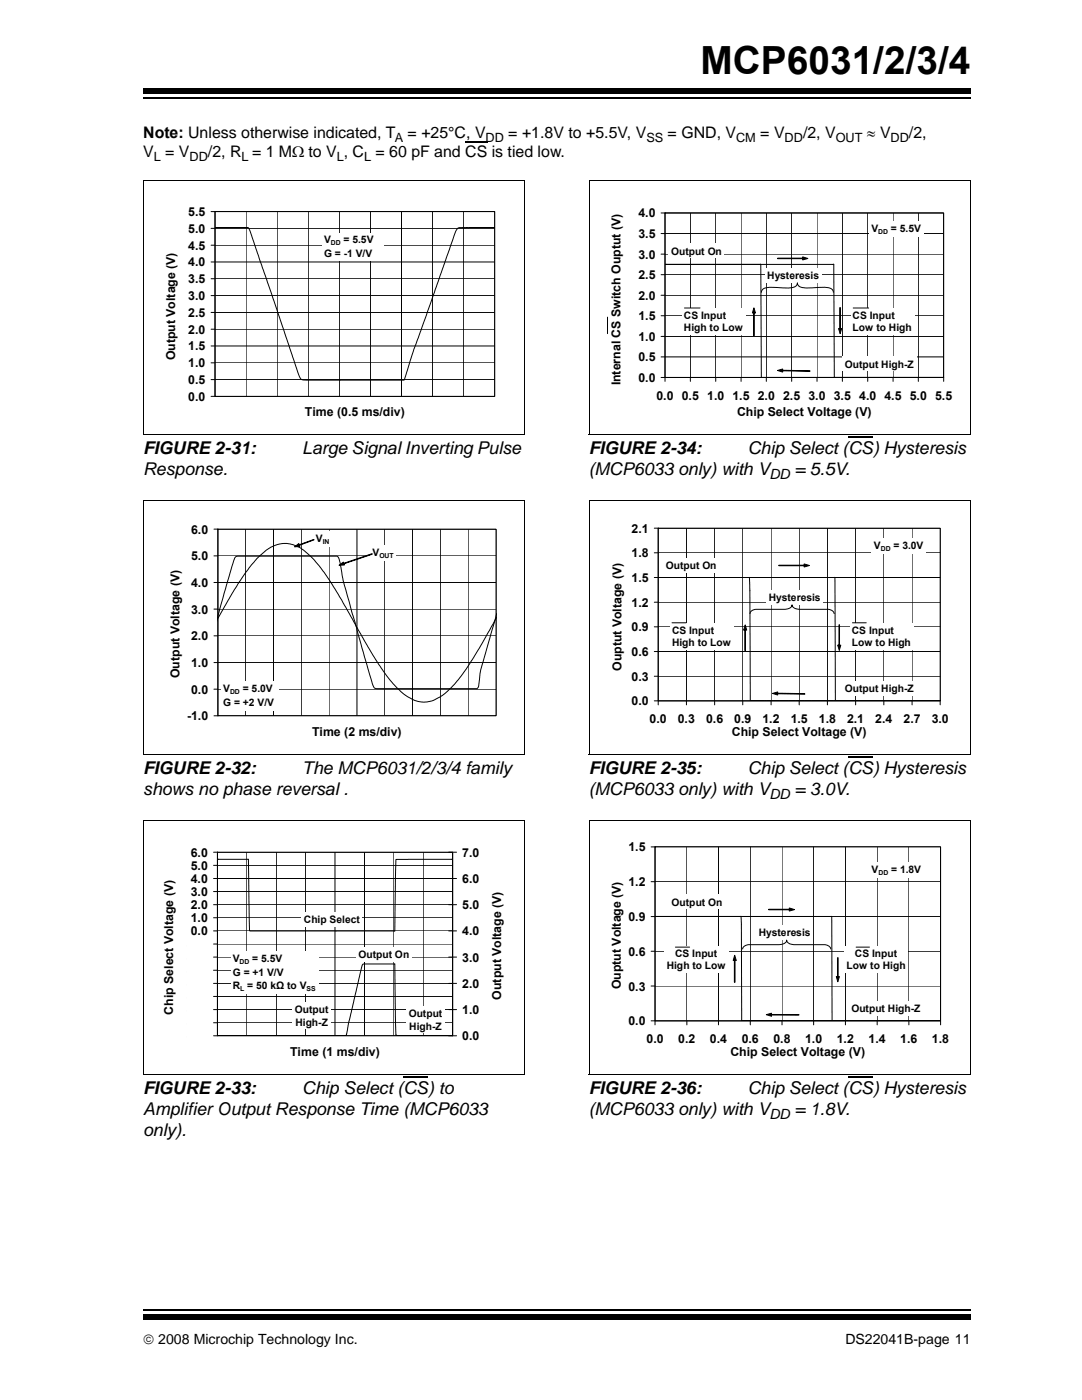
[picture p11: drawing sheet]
<svg xmlns="http://www.w3.org/2000/svg" width="216mm" height="279mm" viewBox="0 0 216 279" stroke-linecap="round" stroke-linejoin="round" font-family="sans-serif">
<path d="M28.6 261.4h165.1" fill="none" stroke="#000" stroke-width=".36"/>
<path d="M28.6 262.4h165.1v1h-165.1z" fill="#000"/>
<path d="M28.6 17.3h165.1v5.4h-165.1z" fill="#fff"/>
<path d="M28.6 19.6h165.1" fill="none" stroke="#000" stroke-width=".36"/>
<path d="M28.6 17.7h165.1v1h-165.1z" fill="#000"/>
<path d="M92.8 28.4h4.4" fill="none" stroke="#000" stroke-width=".23"/>
<path d="M169.3 87.2h4.9M169.3 151.1h4.9M80.5 214.9h4.9M169.3 214.9h4.9" fill="none" stroke="#000" stroke-width=".25"/>
<g fill="#fff">
<path d="M31.4 38.1h70.6v46.6h-70.6z"/>
<path d="M42.9 42.2h55.8v36.9h-55.8z"/>
</g>
<g fill="none" stroke="#000" stroke-width=".2">
<path d="M42.1 42.2h56.6v36.9h-56.6M42.9 45.4h6a.87 .87 0 0 1 1.1 .9l9.6 28.6a1.51 1.51 0 0 0 1.9 1h19.1l2-6.2 7.9-22.4a2.29 2.29 0 0 1 1.2-1.9h7.1M42.9 42.2h55.8v36.9h-55.8zM42.9 42.2v36.9M49.1 42.2v36.9M55.3 42.2v36.9M61.5 42.2v36.9M67.7 42.2v36.9M73.9 42.2v36.9M80.1 42.2v36.9M86.3 42.2v36.9M92.5 42.2v36.9"/>
<path d="M98.7 59h-56.6M98.7 55.6h-56.6M98.7 52.3h-56.6M98.7 48.9h-56.6M98.7 45.6h-56.6M98.7 75.8h-56.6M98.7 72.4h-56.6M98.7 69h-56.6M98.7 65.7h-56.6M98.7 62.4h-56.6"/>
</g>
<path d="M64.3 46.5h12.2v5.5h-12.2z" fill="#fff"/>
<path d="M28.7 36.1h76.1M28.7 36v50.7M104.7 36.1v50.7M28.6 86.7h76.1" fill="none" stroke="#000" stroke-width=".2"/>
<g fill="#fff">
<path d="M31.4 102h70.6v46.5h-70.6z"/>
<path d="M43.5 105.6h55.5v37.3h-55.5z"/>
</g>
<g fill="none" stroke="#000" stroke-width=".2">
<path d="M42.7 105.6h56.3v37.3h-56.3M43.5 105.6h55.5v37.3h-55.5zM43.5 105.6v37.3M49 105.6v37.3M54.6 105.6v37.3M60.1 105.6v37.3M65.7 105.6v37.3M71.2 105.6v37.3M76.8 105.6v37.3M82.3 105.6v37.3M87.9 105.6v37.3M93.4 105.6v37.3"/>
<path d="M99 116.2h-56.3M99 110.9h-56.3M42.7 137.5h56.3M42.7 132.2h56.3M42.7 126.9h56.3M99 121.6h-56.3M99 123.3l-3.3 6-2.7 4.2-2.3 3.1-2.5 2.3a5.7 5.7 0 0 1-7.4-.2l-1.1-1a45.4 45.4 0 0 1-7.8-11.2l-3.7-6.7-2.1-3.4-1.4-2.1-2.2-2.8a8.5 8.5 0 0 0-4.9-3 6.7 6.7 0 0 0-5.7 2.3l-2.2 2.5-2.2 3.2-4.1 7M99 122.8l-1.5 5.5a35 35 0 0 0-1.8 7.1 2.64 2.64 0 0 1-.5 2h-17.5a6.7 6.7 0 0 1-3.1-.2l-1.9-6-4.4-16.3a8.6 8.6 0 0 0-.9-3.8h-20.3l-.3 .3-.6 1.7-2.8 10.1"/>
</g>
<g fill="#fff">
<path d="M62.5 106h3.7v3.2h-3.7z"/>
<path d="M44.2 136h11.4v5.9h-11.4z"/>
<path d="M73.9 108.7h5.1v3.2h-5.1z"/>
</g>
<g fill="#000" stroke="#000" stroke-width=".2">
<path d="M59.6 108.8l3.1-1.1-3.1 1.2zM58.8 109.1l.8-.6 .2 .6z"/>
<path d="M68.5 112.5l5.8-2zM67.6 112.8l.9-.6 .2 .6z"/>
</g>
<path d="M28.7 99.9h76.1M28.7 99.8v50.8M104.7 99.9v50.7M28.6 150.6h76.1" fill="none" stroke="#000" stroke-width=".2"/>
<g fill="#fff">
<path d="M31.4 165.8h70.6v46.6h-70.6z"/>
<path d="M43.4 170.1h46.9v36.6h-46.9z"/>
</g>
<g fill="none" stroke="#000" stroke-width=".2">
<path d="M42.6 177.9h47.7M42.6 175.3h48.5M42.6 172.7h47.7M42.6 170.1h48.5M43.3 171.5h6.3l.2 14.3h28.9l.3-14.3h11.4M43.4 170.1h46.9v36.6h-46.9zM43.4 170.1v36.6M49.3 170.1v36.6M55.1 170.1v36.6M61 170.1v36.6M66.8 170.1v36.6M72.7 170.1v36.6"/>
<path d="M78.6 170.1v36.6M84.4 170.1v36.6M90.3 170.1v36.6M42.6 198.9h47.7M42.6 196.3h48.5M42.6 193.6h47.7M42.6 191h48.5M42.6 188.4h47.7M42.6 185.8h48.5M42.6 183.2h47.7M42.6 180.6h48.5M42.6 206.7h48.5"/>
<path d="M42.6 204.1h47.7M42.6 201.5h48.5M43.3 206.7h25.7l2.5-10.8a9.6 9.6 0 0 1 .9-3.5h6.4l.2 13.3v.9l.2 .1M90.4 206.7h-11"/>
</g>
<g fill="#fff">
<path d="M60.2 182h12.1v2.9h-12.1z"/>
<path d="M71 189.1h11.1v2.8h-11.1z"/>
<path d="M37.2 187.5h5v21.9h-5z"/>
<path d="M81 200.8h7.8v5.4h-7.8z"/>
<path d="M58.3 200.1h7.7v5.3h-7.7z"/>
<path d="M46.1 189.9h17.5v8.4h-17.5z"/>
</g>
<path d="M28.7 163.8h76.1M28.7 163.7v50.7M104.7 163.8v50.7M28.6 214.4h76.1" fill="none" stroke="#000" stroke-width=".2"/>
<g fill="#fff">
<path d="M120.3 38.1h70.6v46.6h-70.6z"/>
<path d="M132.7 42.5h55.6v32.8h-55.6z"/>
</g>
<g fill="none" stroke="#000" stroke-width=".2">
<path d="M131.9 58.9h56.4M131.9 54.8h56.4M131.9 50.7h56.4M131.9 46.6h56.4M131.9 42.5h56.4v33.6M132.7 52.8h.2M132.7 42.5h55.6v32.8h-55.6zM132.7 42.5v33.6M132.9 52.8l33.4-.1 .3 22.6M132.9 52.8l18.9-.1 .1 22.6h.1M137.8 42.5v33.6M142.8 42.5v33.6"/>
<path d="M147.9 42.5v33.6M152.9 42.5v33.6M158 42.5v33.6M163 42.5v33.6M168.1 42.5v33.6M173.1 42.5v33.6M178.2 42.5v33.6M183.2 42.5v33.6M131.9 71.2h56.4M131.9 67.1h56.4M131.9 63h56.4M131.9 75.3h56.4"/>
<path d="M188.3 75.3h.1"/>
</g>
<g fill="#000" stroke="#000" stroke-width=".2">
<path d="M155.2 51.5l5.1 .1h-5.1zM160.2 51.3l1 .3-1 .3z"/>
<path d="M156 73.9l5.6 .2-5.6-.1zM155.2 73.9l1-.3v.7z"/>
</g>
<g fill="#fff">
<path d="M133.4 48.6h11.1v2.9h-11.1z"/>
<path d="M168.1 71.2h14.7v2.9h-14.7z"/>
<path d="M152.6 53.6h11.3v2.9h-11.3z"/>
<path d="M169.8 61.4h12.7v5.4h-12.7z"/>
</g>
<g fill="#000" stroke="#000" stroke-width=".2">
<path d="M150.4 62.3v4.7zM150.4 61.4l.3 1.1h-.6z"/>
<path d="M167.6 61.4h.1l-.1 4.3zM167.3 65.6h.6l-.3 1z"/>
</g>
<path d="M173.4 44h10.8v3.2h-10.8z" fill="#fff"/>
<path d="M151.9 58.3l.2-.5a4 4 0 0 1 2.9-.4h1a4.2 4.2 0 0 0 2.9-.4l.2-.5 .2 .5a4.2 4.2 0 0 0 2.9 .4h1a4.1 4.1 0 0 1 2.9 .4l.2 .5" fill="none" stroke="#000" stroke-width=".2"/>
<path d="M136.1 61.4h12.7v5.4h-12.7z" fill="#fff"/>
<path d="M117.6 36.1h76.1M117.6 36v50.7M193.6 36.1v50.7M121.2 63.3v3.3M136.6 61.5h3.1M170.2 61.5h3.1M117.5 86.7h76.1" fill="none" stroke="#000" stroke-width=".2"/>
<g fill="#fff">
<path d="M120.3 102h70.6v46.5h-70.6z"/>
<path d="M131.3 105.4h56.3v34.5h-56.3z"/>
</g>
<g fill="none" stroke="#000" stroke-width=".2">
<path d="M130.6 115.3h57M130.6 110.3h57M130.6 105.4h57v35.3M131.3 105.4h56.3v34.5h-56.3zM131.3 105.4v35.3M137 105.4v35.3M142.6 105.4v35.3M148.2 105.4v35.3M153.9 105.4v35.3M159.5 105.4v35.3M165.1 105.4v35.3M170.7 105.4v35.3"/>
<path d="M176.4 105.4v35.3M182 105.4v35.3M130.6 135h57M130.6 130h57M130.6 125.1h57M130.6 120.2h57M130.6 139.9h57M149.8 139.9h-.1l-.2-24.7-18 .1 35.1-.1 .1 24.7h.1M187.6 139.9h.1"/>
</g>
<g fill="#000" stroke="#000" stroke-width=".2">
<path d="M155.4 112.8l5.2 .1zM160.5 112.5l1 .4-1 .3z"/>
<path d="M155 138.3l5.6 .2h-5.6zM154.2 138.4l1-.3v.6z"/>
</g>
<g fill="#fff">
<path d="M132.4 111.5h11.1v2.8h-11.1z"/>
<path d="M168.1 136h14.7v2.9h-14.7z"/>
<path d="M152.9 117.8h11.4v2.8h-11.4z"/>
<path d="M169.6 124.3h12.8v5.4h-12.8z"/>
</g>
<path d="M167.4 124.7h.1v4.2zM167.2 128.8h.6l-.3 1z" fill="#000" stroke="#000" stroke-width=".2"/>
<path d="M133.7 124.3h12.8v5.4h-12.8z" fill="#fff"/>
<path d="M148.7 125.6v4.3l-.1-.1zM148.7 124.7l.3 1.1h-.6z" fill="#000" stroke="#000" stroke-width=".2"/>
<path d="M173.9 107.4h10.9v3.2h-10.9z" fill="#fff"/>
<path d="M117.6 99.9h76.1M117.6 99.8v50.8M193.6 99.9v50.7M134.1 124.3h2.8M149.6 122.5a1.06 1.06 0 0 1 1.3-.9h5.8a1.29 1.29 0 0 0 1.3-.8l.1-.1a1.16 1.16 0 0 0 1.3 .9h5.9a1.1 1.1 0 0 1 1.2 .9M170.1 124.3h2.7M117.5 150.6h76.1" fill="none" stroke="#000" stroke-width=".2"/>
<g fill="#fff">
<path d="M120.3 165.8h70.6v46.6h-70.6z"/>
<path d="M130.7 169h57v34.7h-57z"/>
</g>
<g fill="none" stroke="#000" stroke-width=".2">
<path d="M129.9 169h57.8v35.5M130.7 169h57v34.7h-57zM130.7 169v35.5M137.1 169v35.5M143.4 169v35.5M149.7 169v35.5M156 169v35.5M162.3 169v35.5M168.7 169v35.5M175 169v35.5M181.4 169v35.5M187.7 176h-57.8"/>
<path d="M129.9 196.8h57.8M130.7 182.9h.1M130.8 182.9h35.1l.2 20.8M130.8 182.9h17.1l.2 20.8M187.7 189.8h-57.8M187.7 182.9h-57.8M187.7 203.7h.1M187.7 203.7h-57.8"/>
</g>
<g fill="#000" stroke="#000" stroke-width=".2">
<path d="M153.4 181.5h4.2zM157.5 181.2l1 .3-1 .3z"/>
<path d="M153.8 202.5l5.6 .1h-5.6zM152.9 202.5l1-.3v.6z"/>
</g>
<g fill="#fff">
<path d="M133.5 178.6h11.2v2.9h-11.2z"/>
<path d="M169.4 199.9h14.7v2.9h-14.7z"/>
<path d="M150.9 184.7h11.3v2.9h-11.3z"/>
<path d="M168.4 188.8h12.8v5.4h-12.8z"/>
</g>
<path d="M167.2 191.1v4zM166.9 194.9h.6l-.3 1z" fill="#000" stroke="#000" stroke-width=".2"/>
<path d="M132.5 188.8h12.8v5.4h-12.8z" fill="#fff"/>
<path d="M146.6 191.5v4.6zM146.6 190.6l.3 1.1h-.6z" fill="#000" stroke="#000" stroke-width=".2"/>
<path d="M173.4 172h10.9v3.2h-10.9z" fill="#fff"/>
<path d="M117.6 163.8h76.1M117.6 163.7v50.7M193.6 163.8v50.7M134.8 189h2.8M148.2 189.4a1.16 1.16 0 0 1 1.3-.9h6a1.29 1.29 0 0 0 1.5-.9l.1 .3a1.58 1.58 0 0 0 1.3 .6h6.3a1.04 1.04 0 0 1 1.1 .9M170.8 189h2.7M117.5 214.4h76.1" fill="none" stroke="#000" stroke-width=".2"/>
<text font-size="7.7" x="139.8" y="14.7">MCP6031/2/3/4</text>
<g font-size="3.5">
<text x="28.6" y="90.6">FIGURE 2-31:</text>
<text x="28.6" y="94.8">Response.</text>
<text x="60.3" y="90.6">Large Signal Inverting Pulse</text>
<text x="117.5" y="94.8">(MCP6033 only) with V</text>
<text x="117.5" y="90.6">FIGURE 2-34:</text>
<text x="149.2" y="90.6">Chip Select (CS) Hysteresis</text>
<text x="158.6" y="94.8">= 5.5V.</text>
<text x="28.6" y="154.4">FIGURE 2-32:</text>
<text x="60.3" y="154.4">The MCP6031/2/3/4 family</text>
<text x="117.5" y="154.4">FIGURE 2-35:</text>
<text x="149.2" y="154.4">Chip Select (CS) Hysteresis</text>
<text x="28.6" y="158.6">shows no phase reversal .</text>
<text x="117.5" y="158.6">(MCP6033 only) with V</text>
<text x="158.6" y="158.6">= 3.0V.</text>
<text x="28.6" y="218.2">FIGURE 2-33:</text>
<text x="60.3" y="218.2">Chip Select (CS) to</text>
<text x="117.5" y="218.2">FIGURE 2-36:</text>
<text x="149.2" y="218.2">Chip Select (CS) Hysteresis</text>
<text x="28.6" y="222.5">Amplifier Output Response Time (MCP6033</text>
<text x="28.6" y="226.7">only).</text>
<text x="117.5" y="222.5">(MCP6033 only) with V</text>
<text x="158.6" y="222.5">= 1.8V.</text>
</g>
<g font-size="3.2">
<text x="28.6" y="27.5">Note: Unless otherwise indicated, T</text>
<text x="81.3" y="27.5">= +25°C, V</text>
<text x="101.4" y="27.5">= +1.8V to +5.5V, V</text>
<text x="133.2" y="27.5">= GND, V</text>
<text x="151.7" y="27.5">= V</text>
<text x="160.2" y="27.5">/2, V</text>
<text x="173" y="27.5">≈ V</text>
<text x="181.4" y="27.5">/2,</text>
<text x="28.6" y="31.4">V</text>
<text x="33" y="31.4">= V</text>
<text x="41.5" y="31.4">/2, R = 1 MΩ to V , C</text>
<text x="74.9" y="31.4">= 60 pF and CS is tied low.</text>
</g>
<g font-size="2.8">
<text x="153.5" y="95.7">DD</text>
<text x="153.5" y="159.5">DD</text>
<text x="153.5" y="223.4">DD</text>
<text x="28.6" y="268.1">© 2008 Microchip Technology Inc.</text>
<text x="168.7" y="268.1">DS22041B-page 11</text>
</g>
<g font-size="2.5">
<text x="78.8" y="28.3">A</text>
<text x="96.9" y="28.3">DD</text>
<text x="129" y="28.3">SS</text>
<text x="146.9" y="28.3">CM</text>
<text x="156.6" y="28.3">DD</text>
<text x="166.8" y="28.3">OUT</text>
<text x="177.7" y="28.3">DD</text>
<text x="30.7" y="32.2">L</text>
<text x="37.8" y="32.2">DD</text>
<text x="48.2" y="32.2">L</text>
<text x="67.2" y="32.2">L</text>
<text x="72.6" y="32.2">L</text>
<text x="37.6" y="46.5">5.0</text>
<text x="37.6" y="43.1">5.5</text>
<text x="127.4" y="47.5">3.5</text>
<text x="127.4" y="43.4">4.0</text>
<text x="37.6" y="53.2">4.0</text>
<text x="37.6" y="49.8">4.5</text>
<text x="127.4" y="51.6">3.0</text>
<text x="37.6" y="59.9">3.0</text>
<text x="37.6" y="56.5">3.5</text>
<text x="127.4" y="59.8">2.0</text>
<text x="127.4" y="55.7">2.5</text>
<text x="37.6" y="63.2">2.5</text>
<text x="127.4" y="63.9">1.5</text>
<text x="35" y="71.9" transform="rotate(-90 35 71.9)">Output Voltage (V)</text>
<text x="37.6" y="69.9">1.5</text>
<text x="37.6" y="66.6">2.0</text>
<text x="127.4" y="68">1.0</text>
<text x="37.6" y="76.6">0.5</text>
<text x="37.6" y="73.3">1.0</text>
<text x="123.8" y="76.9" transform="rotate(-90 123.8 76.9)">Internal CS Switch Ouptut (V)</text>
<text x="127.4" y="76.2">0.0</text>
<text x="127.4" y="72.1">0.5</text>
<text x="37.6" y="80">0.0</text>
<text x="60.8" y="83.1">Time (0.5 ms/div)</text>
<text x="131" y="79.8">0.0 0.5 1.0 1.5 2.0 2.5 3.0 3.5 4.0 4.5 5.0 5.5</text>
<text x="147.1" y="83.1">Chip Select Voltage (V)</text>
<text x="38.1" y="106.5">6.0</text>
<text x="126" y="106.3">2.1</text>
<text x="38.1" y="111.8">5.0</text>
<text x="126" y="111.2">1.8</text>
<text x="38.1" y="117.1">4.0</text>
<text x="126" y="116.1">1.5</text>
<text x="38.1" y="122.4">3.0</text>
<text x="126" y="126">0.9</text>
<text x="126" y="121.1">1.2</text>
<text x="38.1" y="127.8">2.0</text>
<text x="126" y="130.9">0.6</text>
<text x="35.8" y="135.3" transform="rotate(-90 35.8 135.3)">Output Voltage (V)</text>
<text x="38.1" y="133.1">1.0</text>
<text x="124" y="133.9" transform="rotate(-90 124 133.9)">Ouptut Voltage (V)</text>
<text x="126" y="135.8">0.3</text>
<text x="37.3" y="143.7">-1.0</text>
<text x="38.1" y="138.4">0.0</text>
<text x="126" y="140.8">0.0</text>
<text x="62.3" y="147">Time (2 ms/div)</text>
<text x="129.6" y="144.4">0.0</text>
<text x="135.3" y="144.4">0.3</text>
<text x="140.9" y="144.4">0.6</text>
<text x="146" y="147">Chip Select Voltage (V)</text>
<text x="146.5" y="144.4">0.9</text>
<text x="152.1" y="144.4">1.2</text>
<text x="157.8" y="144.4">1.5</text>
<text x="163.4" y="144.4">1.8</text>
<text x="169" y="144.4">2.1</text>
<text x="174.6" y="144.4">2.4</text>
<text x="180.3" y="144.4">2.7</text>
<text x="185.9" y="144.4">3.0</text>
<text x="38.1" y="173.6">5.0</text>
<text x="38.1" y="171">6.0</text>
<text x="92.2" y="171">7.0</text>
<text x="125.4" y="169.9">1.5</text>
<text x="38.1" y="178.8">3.0</text>
<text x="38.1" y="176.2">4.0</text>
<text x="92.2" y="176.2">6.0</text>
<text x="125.4" y="176.8">1.2</text>
<text x="38.1" y="184">1.0</text>
<text x="38.1" y="181.4">2.0</text>
<text x="92.2" y="181.4">5.0</text>
<text x="125.4" y="183.8">0.9</text>
<text x="38.1" y="186.7">0.0</text>
<text x="92.2" y="191.9">3.0</text>
<text x="92.2" y="186.7">4.0</text>
<text x="125.4" y="190.7">0.6</text>
<text x="92.2" y="197.1">2.0</text>
<text x="123.9" y="197.5" transform="rotate(-90 123.9 197.5)">Ouptut Voltage (V)</text>
<text x="125.4" y="197.7">0.3</text>
<text x="34.6" y="202.5" transform="rotate(-90 34.6 202.5)">Chip Select Voltage (V)</text>
<text x="92.2" y="202.4">1.0</text>
<text x="100" y="199.5" transform="rotate(-90 100 199.5)">Output Voltage (V)</text>
<text x="92.2" y="207.6">0.0</text>
<text x="125.4" y="204.6">0.0</text>
<text x="129" y="208.2">0.0</text>
<text x="135.3" y="208.2">0.2</text>
<text x="141.7" y="208.2">0.4</text>
<text x="148" y="208.2">0.6</text>
<text x="154.3" y="208.2">0.8</text>
<text x="160.7" y="208.2">1.0</text>
<text x="167" y="208.2">1.2</text>
<text x="173.3" y="208.2">1.4</text>
<text x="179.6" y="208.2">1.6</text>
<text x="186" y="208.2">1.8</text>
<text x="57.9" y="210.8">Time (1 ms/div)</text>
<text x="145.8" y="210.8">Chip Select Voltage (V)</text>
</g>
<g font-size="2.1">
<text x="173.9" y="46.2">V</text>
<text x="177.8" y="46.2">= 5.5V</text>
<text x="64.7" y="48.6">V</text>
<text x="64.7" y="51.4">G = -1 V/V</text>
<text x="68.5" y="48.6">= 5.5V</text>
<text x="133.9" y="50.8">Output On</text>
<text x="153.1" y="55.7">Hysteresis</text>
<text x="136.5" y="63.6">CS Input</text>
<text x="170.1" y="63.6">CS Input</text>
<text x="136.5" y="66.1">High to Low</text>
<text x="170.1" y="66.1">Low to High</text>
<text x="168.6" y="73.3">Output High-Z</text>
<text x="63" y="108.2">V</text>
<text x="74.3" y="110.9">V</text>
<text x="132.8" y="113.6">Output On</text>
<text x="174.4" y="109.6">V</text>
<text x="178.3" y="109.6">= 3.0V</text>
<text x="153.4" y="119.9">Hysteresis</text>
<text x="134.1" y="126.5">CS Input</text>
<text x="134.1" y="129">High to Low</text>
<text x="170" y="126.5">CS Input</text>
<text x="170" y="129">Low to High</text>
<text x="44.6" y="138.1">V</text>
<text x="44.6" y="140.8">G = +2 V/V</text>
<text x="48.5" y="138.1">= 5.0V</text>
<text x="168.6" y="138.1">Output High-Z</text>
<text x="173.9" y="174.2">V</text>
<text x="177.8" y="174.2">= 1.8V</text>
<text x="60.6" y="184.2">Chip Select</text>
<text x="134" y="180.7">Output On</text>
<text x="71.5" y="191.2">Output On</text>
<text x="134.7" y="191">CS Input</text>
<text x="151.4" y="186.9">Hysteresis</text>
<text x="170.6" y="191">CS Input</text>
<text x="46.5" y="192.1">V</text>
<text x="46.5" y="194.8">G = +1 V/V</text>
<text x="46.5" y="197.3">R</text>
<text x="49.3" y="197.3">= 50 kΩ to V</text>
<text x="50.3" y="192.1">= 5.5V</text>
<text x="133.1" y="193.5">High to Low</text>
<text x="168.9" y="193.5">Low to High</text>
<text x="58.8" y="202.2">Output</text>
<text x="81.6" y="203">Output</text>
<text x="169.9" y="202">Output High-Z</text>
<text x="58.9" y="204.7">High-Z</text>
<text x="81.7" y="205.5">High-Z</text>
</g>
<g font-size="1.4">
<text x="175.2" y="46.6">DD</text>
<text x="66" y="49">DD</text>
<text x="64.4" y="108.6">IN</text>
<text x="75.7" y="111.3">OUT</text>
<text x="175.8" y="110">DD</text>
<text x="45.9" y="138.5">DD</text>
<text x="175.3" y="174.6">DD</text>
<text x="47.8" y="192.4">DD</text>
<text x="47.9" y="197.7">L</text>
<text x="61.2" y="197.7">SS</text>
</g>
</svg>
